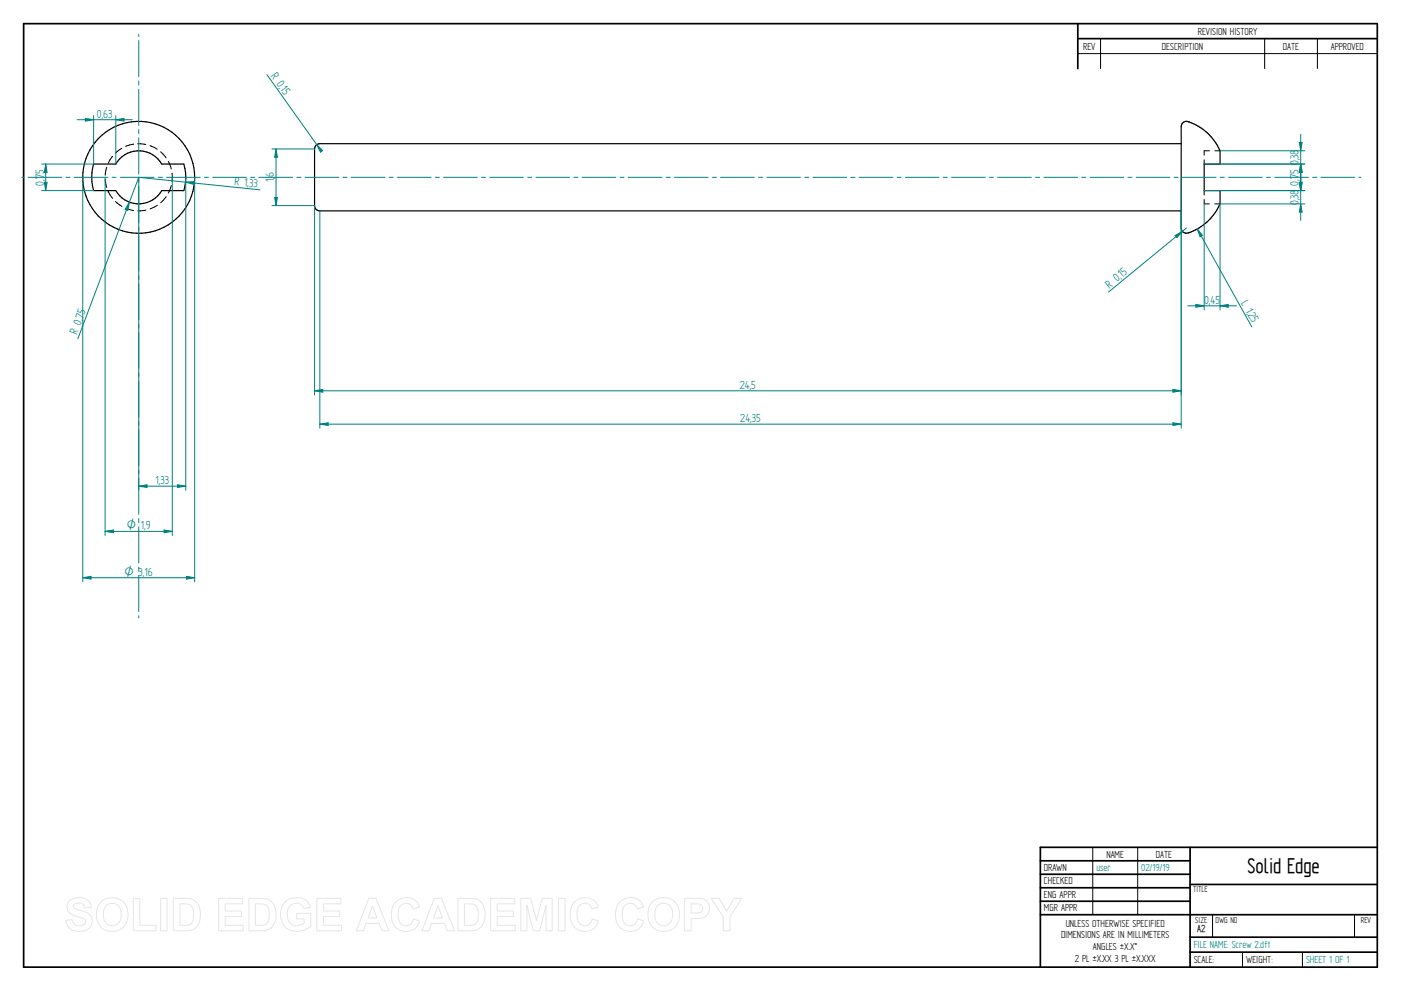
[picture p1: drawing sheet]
<svg xmlns="http://www.w3.org/2000/svg" width="594mm" height="420mm" viewBox="0 0 594 420" stroke-linecap="round" stroke-linejoin="round" font-family="sans-serif">
<g fill="none" stroke="#000" stroke-width=".72">
<path d="M10 10h574v400h-574zM457 10v19.1M457 16.4h127M504.6 359.2v50.8M584 359.2h-142.9v50.8M441.1 365h63.5M441.1 370.7h63.5M441.1 376.4h63.5M504.6 375h79.4M441.1 382.1h63.5M441.1 387.8h142.9M504.6 397.3h79.4"/>
<path d="M504.6 403.7h79.4"/>
</g>
<g fill="none" stroke="#000" stroke-width=".42">
<path d="M466.7 16.4v12.7M536.3 16.4v12.7M558.6 16.4v12.7M457 22.7h127M44.6 76.1l.6 3.4M45.2 70.9l-.6 3.4M47.7 66.3l-1.8 2.9M51.7 62.9l-2.8 2M56.6 61.1l-3.3 1M58.4 61l3.4 .3M63.6 61.8l3.1 1.5M68.1 64.3l2.3 2.6"/>
<path d="M71.4 68.5l1.2 3.2M72.6 78.7l-1.2 3.2M73 73.4v3.5M510.6 67.7v1.9M512.9 63.9h-2.3v1.9M515.1 63.9h2.2M45.9 81.2h.1M45.9 81.2l1.8 2.9M49 85.4l2.7 2.1M53.3 88.3l3.3 .9M61.9 89.1l-3.5 .3M66.7 87l-3.1 1.6"/>
<path d="M70.4 83.4l-2.2 2.6M510.6 80.8v1.9M510.6 84.6v1.8h2.2M515.1 86.4h2.2M463.4 359.2v28.6M482.4 359.2v28.6M514.2 387.9v9.4M574.4 387.9v9.4M526.9 403.7v6.3M552.3 403.7v6.3"/>
</g>
<g fill="none" stroke="#000" stroke-width=".51">
<path d="M503.8 51.6a2.22 2.22 0 0 0-2.9 2.1v42.9a2.34 2.34 0 0 0 3.6 2 22.6 22.6 0 0 0 12.8-12.2v-5.6h-6.7v-11.2h6.7v-5.7a22.2 22.2 0 0 0-13-12.2l-.5-.1M39.7 69.6h9.4a11.3 11.3 0 0 1 19.5 0h9.4a20.1 20.1 0 0 1 0 11.2h-9.4a11.3 11.3 0 0 1-19.5 0h-9.4a20.1 20.1 0 0 1 0-11.2zM500.9 60.9h-365.3a2.24 2.24 0 0 0-2.2 2.3v24l.6 1.6 1.6 .6h365.3"/>
<circle cx="58.8" cy="75.2" r="23.7"/>
</g>
<path d="M35.1 75.2v171.5M82.5 75.2v171.5M35.1 244.9l3.5-.6v1.2z" fill="none" stroke="#008080" stroke-width=".42"/>
<path d="M35.1 244.9l3.5-.6v1.2z" fill="#008080"/>
<path d="M79.1 244.3l3.4 .6-3.4 .6z" fill="none" stroke="#008080" stroke-width=".42"/>
<path d="M79.1 244.3l3.4 .6-3.4 .6z" fill="#008080"/>
<path d="M44.6 75.2v151.8M73.1 75.2v151.8M44.6 225.3l3.5-.6v1.1zM35.1 244.9h47.4" fill="none" stroke="#008080" stroke-width=".42"/>
<path d="M44.6 225.3l3.5-.6v1.1z" fill="#008080"/>
<path d="M69.6 224.7l3.5 .6-3.5 .5z" fill="none" stroke="#008080" stroke-width=".42"/>
<path d="M69.6 224.7l3.5 .6-3.5 .5z" fill="#008080"/>
<path d="M58.8 75.2v132.7M78.8 75.2v132.7M58.8 206.1l3.6-.6v1.2zM44.6 225.3h28.5" fill="none" stroke="#008080" stroke-width=".42"/>
<path d="M58.8 206.1l3.6-.6v1.2z" fill="#008080"/>
<path d="M75.3 205.5l3.5 .6-3.5 .6z" fill="none" stroke="#008080" stroke-width=".42"/>
<path d="M75.3 205.5l3.5 .6-3.5 .6z" fill="#008080"/>
<path d="M58.8 75.2l-25.8 68.4M54.9 85.7l-.7 3.5-1.1-.4zM58.8 206.1h20" fill="none" stroke="#008080" stroke-width=".42"/>
<path d="M54.9 85.7l-.7 3.5-1.1-.4z" fill="#008080"/>
<path d="M58.8 75.2l51.4 5.3M78.6 77.2l3.6-.2-.1 1.1z" fill="none" stroke="#008080" stroke-width=".42"/>
<path d="M78.6 77.2l3.6-.2-.1 1.1z" fill="#008080"/>
<path d="M36.2 50.2l3.5 .6-3.5 .6zM39.7 49v20.6M49.1 49v20.6" fill="none" stroke="#008080" stroke-width=".42"/>
<path d="M36.2 50.2l3.5 .6-3.5 .6z" fill="#008080"/>
<path d="M49.1 50.8l3.5-.6v1.2z" fill="none" stroke="#008080" stroke-width=".42"/>
<path d="M49.1 50.8l3.5-.6v1.2z" fill="#008080"/>
<path d="M32.7 50.8h23.4M17.6 69.6h22.1M19.4 69.6l.6 3.5h-1.2zM17.6 80.8h22.1" fill="none" stroke="#008080" stroke-width=".42"/>
<path d="M19.4 69.6l.6 3.5h-1.2z" fill="#008080"/>
<path d="M18.8 77.3h1.2l-.6 3.5z" fill="none" stroke="#008080" stroke-width=".42"/>
<path d="M18.8 77.3h1.2l-.6 3.5z" fill="#008080"/>
<path d="M19.4 69.6v11.2M115.3 63.2h18.1M117 63.2l.6 3.5h-1.1zM115.3 87.2h18.1" fill="none" stroke="#008080" stroke-width=".42"/>
<path d="M117 63.2l.6 3.5h-1.1z" fill="#008080"/>
<path d="M116.5 83.7h1.1l-.6 3.5z" fill="none" stroke="#008080" stroke-width=".42"/>
<path d="M116.5 83.7h1.1l-.6 3.5z" fill="#008080"/>
<path d="M113.2 31.7l22.4 31.5M117 63.2v24M134.3 61.3l2.5 2.5-.9 .7z" fill="none" stroke="#008080" stroke-width=".42"/>
<path d="M134.3 61.3l2.5 2.5-.9 .7z" fill="#008080"/>
<path d="M135.6 89.4v92.2M500.9 89.4v92.2M135.6 179.8l3.5-.6v1.2z" fill="none" stroke="#008080" stroke-width=".42"/>
<path d="M135.6 179.8l3.5-.6v1.2z" fill="#008080"/>
<path d="M497.4 179.2l3.5 .6-3.5 .6z" fill="none" stroke="#008080" stroke-width=".42"/>
<path d="M497.4 179.2l3.5 .6-3.5 .6z" fill="#008080"/>
<path d="M500.9 75.2v92.2M133.4 87.2v80.2M133.4 165.7l3.5-.6v1.2zM135.6 179.8h365.3" fill="none" stroke="#008080" stroke-width=".42"/>
<path d="M133.4 165.7l3.5-.6v1.2z" fill="#008080"/>
<path d="M497.4 165.1l3.5 .6-3.5 .6z" fill="none" stroke="#008080" stroke-width=".42"/>
<path d="M497.4 165.1l3.5 .6-3.5 .6z" fill="#008080"/>
<path d="M498.3 99.9l3.1-1.8-2.3 2.7zM503.1 96.6l-33 27.2M133.4 165.7h367.5" fill="none" stroke="#008080" stroke-width=".42"/>
<path d="M498.3 99.9l3.1-1.8-2.3 2.7z" fill="#008080"/>
<path d="M507.7 97.1l23.1 41.5M507.7 97.1l2.2 2.7-1 .6z" fill="none" stroke="#008080" stroke-width=".42"/>
<path d="M507.7 97.1l2.2 2.7-1 .6z" fill="#008080"/>
<path d="M551 77.3h1.1l-.5 3.5zM517.3 80.8h36M517.3 86.4h36" fill="none" stroke="#008080" stroke-width=".42"/>
<path d="M551 77.3h1.1l-.5 3.5z" fill="#008080"/>
<path d="M551.6 86.4l.5 3.5h-1.1z" fill="none" stroke="#008080" stroke-width=".42"/>
<path d="M551.6 86.4l.5 3.5h-1.1z" fill="#008080"/>
<path d="M551.6 73.8v19.6M510.6 86.4v45M517.3 86.4v45M507.1 129.1l3.5 .6-3.5 .6z" fill="none" stroke="#008080" stroke-width=".42"/>
<path d="M507.1 129.1l3.5 .6-3.5 .6z" fill="#008080"/>
<path d="M517.3 129.7l3.5-.6v1.2z" fill="none" stroke="#008080" stroke-width=".42"/>
<path d="M517.3 129.7l3.5-.6v1.2z" fill="#008080"/>
<path d="M510.6 69.6h42.7M551.6 69.6l.5 3.5h-1.1zM510.6 80.8h42.7M503.6 129.7h20.7" fill="none" stroke="#008080" stroke-width=".42"/>
<path d="M551.6 69.6l.5 3.5h-1.1z" fill="#008080"/>
<path d="M551 77.3h1.1l-.5 3.5z" fill="none" stroke="#008080" stroke-width=".42"/>
<path d="M551 77.3h1.1l-.5 3.5z" fill="#008080"/>
<path d="M517.3 63.9h36M517.3 69.6h36M551 60.4h1.1l-.5 3.5zM551.6 69.6v11.2" fill="none" stroke="#008080" stroke-width=".42"/>
<path d="M551 60.4h1.1l-.5 3.5z" fill="#008080"/>
<path d="M551.6 69.6l.5 3.5h-1.1z" fill="none" stroke="#008080" stroke-width=".42"/>
<path d="M551.6 69.6l.5 3.5h-1.1z" fill="#008080"/>
<g fill="none" stroke="#008080" stroke-width=".42">
<path d="M58.8 14.6v.9M58.8 17.2v15.4M58.8 34.3v1.8M58.8 37.8v15.4M58.8 54.9v1.7M58.8 58.5v15.3M551.6 56.9v19.6M9.3 75.2h.8M11.9 75.2h14.3M28 75.2h1.7M31.4 75.2h14.4M47.5 75.2h1.7"/>
<path d="M51 75.2h14.3M58.8 75.6v1.7M58.8 79.1v15.3M67.1 75.2h1.7M70.6 75.2h14.3M86.7 75.2h1.7M90.2 75.2h14.3M106.3 75.2h1.7M109.8 75.2h14.3M125.9 75.2h1.7M129.4 75.2h14.2M145.5 75.2h1.6"/>
<path d="M148.9 75.2h14.3M165 75.2h1.7M168.5 75.2h14.3M184.6 75.2h1.7M188.1 75.2h14.3M204.2 75.2h1.7M207.7 75.2h14.2M223.8 75.2h1.7M227.2 75.2h14.3M243.3 75.2h1.8M246.8 75.2h14.3M262.9 75.2h1.7"/>
<path d="M266.4 75.2h14.3M282.5 75.2h1.7M286 75.2h14.3M302.1 75.2h1.7M305.6 75.2h14.3M321.6 75.2h1.8M325.2 75.2h14.2M341.2 75.2h1.7M344.7 75.2h14.3M360.8 75.2h1.7M364.3 75.2h14.3M380.4 75.2h1.7"/>
<path d="M383.9 75.2h14.3M400 75.2h1.7M403.5 75.2h14.3M419.6 75.2h1.7M423.1 75.2h14.2M439.1 75.2h1.8M442.6 75.2h14.3M458.7 75.2h1.7M462.2 75.2h14.3M478.3 75.2h1.7M481.8 75.2h14.3M497.9 75.2h1.7"/>
<path d="M501.4 75.2h14.3M517.4 75.2h1.8M520.9 75.2h14.4M537 75.2h1.7M540.5 75.2h14.3M556.6 75.2h1.7M560.1 75.2h14.3M576.2 75.2h.9M58.8 96.2v1.7M58.8 99.7v15.3M58.8 116.8v1.7M58.8 120.3v15.3"/>
<path d="M58.8 137.4v1.7M58.8 140.9v15.3M58.8 158v1.7M58.8 161.5v15.3M58.8 178.6v1.7M58.8 182.1v15.3M58.8 199.2v1.8M58.8 202.7v15.4M58.8 219.8v1.8M58.8 223.4v15.3M58.8 240.5v1.7M58.8 244v15.3"/>
<path d="M58.8 261.1v.9"/>
</g>
<g fill="none" stroke="#e6e6e6" stroke-width=".42">
<path d="M29.6 381.8a6.5 6.5 0 0 1 8.5 .8l.6 2.2-2.8 .1a2.7 2.7 0 0 0-2.1-2 2.7 2.7 0 0 0-2.7 1.1 1.87 1.87 0 0 0 2.2 1.8l1.4 .4a4.4 4.4 0 0 1 4 6.2 6.4 6.4 0 0 1-9.1 1.3l-1.2-1.8-.5-1.7 2.7-.3a2.94 2.94 0 0 0 2.6 2.6 2.94 2.94 0 0 0 3.1-1.9 2.67 2.67 0 0 0-2.9-1.8 4.9 4.9 0 0 1-5-4.3l.4-1.6zM42.8 382.4a6.9 6.9 0 0 1 8.3-.8 6.9 6.9 0 0 1 3 7.7 6.7 6.7 0 0 1-8 5.5 6.7 6.7 0 0 1-5.1-8.3 6.1 6.1 0 0 1 1.8-4.1zM44.8 384.2a3.9 3.9 0 0 1 4.6-.8 3.9 3.9 0 0 1 2 4.3 3.8 3.8 0 0 1-1.9 4.3 3.8 3.8 0 0 1-4.6-.7 6.6 6.6 0 0 1-.1-7.1zM56.5 381h2.8v11.3h6.9v2.3h-9.7zM68.1 380.9h2.8v13.7h-2.8zM73.5 380.9h5a5.9 5.9 0 0 1 6.5 7 5.9 5.9 0 0 1-6.3 6.7h-5.2zM76.3 383.2h1.8a3.4 3.4 0 0 1 4 3.9v1.2a3.2 3.2 0 0 1-3.8 4h-2zM92.7 380.9h10.2v2.3h-7.4v3h6.9v2.4h-6.9v3.7h7.7v2.3h-10.5zM105.5 380.9h5.1a5.9 5.9 0 0 1 6.4 7 5.9 5.9 0 0 1-6.3 6.7h-5.2zM108.3 383.2h1.9a3.4 3.4 0 0 1 4 3.9v1.2a3.2 3.2 0 0 1-3.8 4h-2.1zM120.9 382.4a7.3 7.3 0 0 1 9.7 .1l1 2.2-2.7 .5a3.7 3.7 0 0 0-4.6-2 3.7 3.7 0 0 0-2.5 4.4 4.2 4.2 0 0 0 2.2 4.5 4.2 4.2 0 0 0 5-.8v-1.7h-3.2v-2.3h6v5.4a8.1 8.1 0 0 1-11.8-.8 8.3 8.3 0 0 1 .9-9.5zM134.4 380.9h10.2v2.3h-7.4v3h6.9v2.4h-6.9v3.7h7.6v2.3h-10.4z"/>
<path d="M156.4 380.9h3l5.5 13.7h-3l-1.2-3.1h-5.5l-1.1 3.1h-3zM157.9 384.1l1.9 5.1h-3.7zM167.7 382.5a6 6 0 0 1 10.2 2.1l-2.8 .7a3.2 3.2 0 0 0-3.9-2.2 3.2 3.2 0 0 0-2.4 3.8 4.6 4.6 0 0 0 2.5 5.5 3.2 3.2 0 0 0 4-2.8l2.6 .8a6.1 6.1 0 0 1-7.2 4.3 6.1 6.1 0 0 1-4.8-6.8 7.7 7.7 0 0 1 1.8-5.4zM184.1 380.9h3.1l5.5 13.7h-3l-1.2-3.1h-5.5l-1.1 3.1h-3zM185.7 384.1l1.9 5.1h-3.8zM194.2 380.9h5a5.9 5.9 0 0 1 6.5 7 5.9 5.9 0 0 1-6.3 6.7h-5.2zM197 383.2h1.8a3.4 3.4 0 0 1 4 3.9v1.2a3.2 3.2 0 0 1-3.8 4h-2zM208.1 380.9h10.2v2.3h-7.4v3h6.9v2.4h-6.9v3.7h7.6v2.3h-10.4zM220.8 380.9h4.2l2.5 9.3 2.4-9.3h4.2v13.7h-2.5l-.1-10.8-2.7 10.8h-2.7l-2.7-10.8v10.8h-2.6zM236.8 380.9h2.8v13.7h-2.8zM243.5 382.5a6 6 0 0 1 10.2 2.1l-2.8 .7a3.2 3.2 0 0 0-3.8-2.2 3.2 3.2 0 0 0-2.4 3.8 4.6 4.6 0 0 0 2.4 5.5 3.2 3.2 0 0 0 4-2.8l2.6 .8a6.1 6.1 0 0 1-7.2 4.3 6.1 6.1 0 0 1-4.7-6.8 7.7 7.7 0 0 1 1.7-5.4zM262.7 382.5a6 6 0 0 1 10.2 2.1l-2.7 .7a3.2 3.2 0 0 0-3.9-2.2 3.2 3.2 0 0 0-2.4 3.8 4.6 4.6 0 0 0 2.4 5.5 3.2 3.2 0 0 0 4-2.8l2.7 .8a6.1 6.1 0 0 1-7.2 4.3 6.1 6.1 0 0 1-4.8-6.8 7.7 7.7 0 0 1 1.7-5.4z"/>
<path d="M276.7 382.4a6.9 6.9 0 0 1 8.3-.8 6.9 6.9 0 0 1 3 7.7 6.7 6.7 0 0 1-8.1 5.5 6.7 6.7 0 0 1-5.1-8.3 6.1 6.1 0 0 1 1.9-4.1zM278.7 384.2a3.9 3.9 0 0 1 4.6-.8 3.9 3.9 0 0 1 1.9 4.3 3.8 3.8 0 0 1-1.8 4.3 3.8 3.8 0 0 1-4.7-.7 6.6 6.6 0 0 1 0-7.1zM290.3 380.9h5.2a4.4 4.4 0 0 1 5.4 4.3 4.4 4.4 0 0 1-5.4 4.2h-2.4v5.2h-2.8zM293.1 383.2h1.8a2.1 2.1 0 0 1 2.6 .6 2.1 2.1 0 0 1 0 2.6 3.4 3.4 0 0 1-2.9 .7h-1.5zM301.6 380.9h3.3l3.2 5.4 3.2-5.4h3.2l-5 7.9v5.8h-2.8v-5.8z"/>
</g>
<text font-size="10.1" x="529" y="370.2">Solid Edge</text>
<g font-size="5.6" fill="#008080">
<text x="114.6" y="32.1" transform="rotate(55 114.6 32.1)">R 0,</text>
<text x="118.6" y="37.8" transform="rotate(55 118.6 37.8)">15</text>
<text x="41.1" y="49.9">0,63</text>
<text x="550.7" y="70.1" transform="rotate(-90 550.7 70.1)">0,38</text>
<text x="116.2" y="77.3" transform="rotate(-90 116.2 77.3)">1,6</text>
<text x="18.5" y="78.7" transform="rotate(-90 18.5 78.7)">0,75</text>
<text x="99.3" y="78.4" transform="rotate(6 99.3 78.4)">R 1,</text>
<text x="105.5" y="79.1" transform="rotate(6 105.5 79.1)">33</text>
<text x="550.7" y="78.7" transform="rotate(-90 550.7 78.7)">0,75</text>
<text x="550.7" y="87" transform="rotate(-90 550.7 87)">0,38</text>
<text x="475.7" y="118" transform="rotate(-39 475.7 118)">15</text>
<text x="470.4" y="122.3" transform="rotate(-39 470.4 122.3)">R 0,</text>
<text x="510.6" y="128.8">0,45</text>
<text x="526.2" y="128.5" transform="rotate(61 526.2 128.5)">L 1,</text>
<text x="35.1" y="135.7" transform="rotate(-69 35.1 135.7)">75</text>
<text x="529" y="133.5" transform="rotate(61 529 133.5)">25</text>
<text x="32.6" y="142.1" transform="rotate(-69 32.6 142.1)">R 0,</text>
<text x="313.7" y="164.8">24,5</text>
<text x="313.9" y="178.9">24,35</text>
<text x="65.9" y="205.2">1,33</text>
<text x="59.7" y="224.4">1,9</text>
</g>
<g font-size="5.4" fill="#008080">
<text x="53.7" y="224.4">O</text>
<text x="52.8" y="244.1">O 3,16</text>
</g>
<g font-size="4.9">
<text x="507.9" y="14.7">REVISION HISTORY</text>
<text x="459.3" y="21">REV</text>
<text x="492.7" y="21">DESCRIPTION</text>
<text x="544" y="21">DATE</text>
<text x="564.3" y="21">APPROVED</text>
<text x="469.1" y="363.6">NAME</text>
<text x="490.1" y="363.6">DATE</text>
<text x="442.7" y="369.3">DRAWN</text>
<text x="442.7" y="375">CHECKED</text>
<text x="442.7" y="380.7">ENG APPR</text>
<text x="442.7" y="386.4">MGR APPR</text>
<text x="451.9" y="392.9">UNLESS OTHERWISE SPECIFIED</text>
<text x="449.9" y="397.9">DIMENSIONS ARE IN MILLIMETERS</text>
<text x="455.7" y="407.8">2 PL ±X.XX 3 PL ±X.XXX</text>
<text x="463.5" y="402.9">ANGLES ±X.X°</text>
<text x="506.2" y="408.3">SCALE:</text>
<text x="528.4" y="408.3">WEIGHT:</text>
</g>
<g font-size="4.9" fill="#008080">
<text x="464.9" y="369.3">user</text>
<text x="483.9" y="369.3">02/19/19</text>
<text x="506.2" y="402">FILE NAME: Screw 2.dft</text>
<text x="553.8" y="408.4">SHEET 1 OF 1</text>
</g>
<text font-size="4.8" x="507.7" y="395.3">A2</text>
<g font-size="4.1">
<text x="505.9" y="378.3">TITLE</text>
<text x="506.9" y="391.1">SIZE</text>
<text x="515.4" y="391.1">DWG NO</text>
<text x="577" y="391.1">REV</text>
</g>
</svg>
